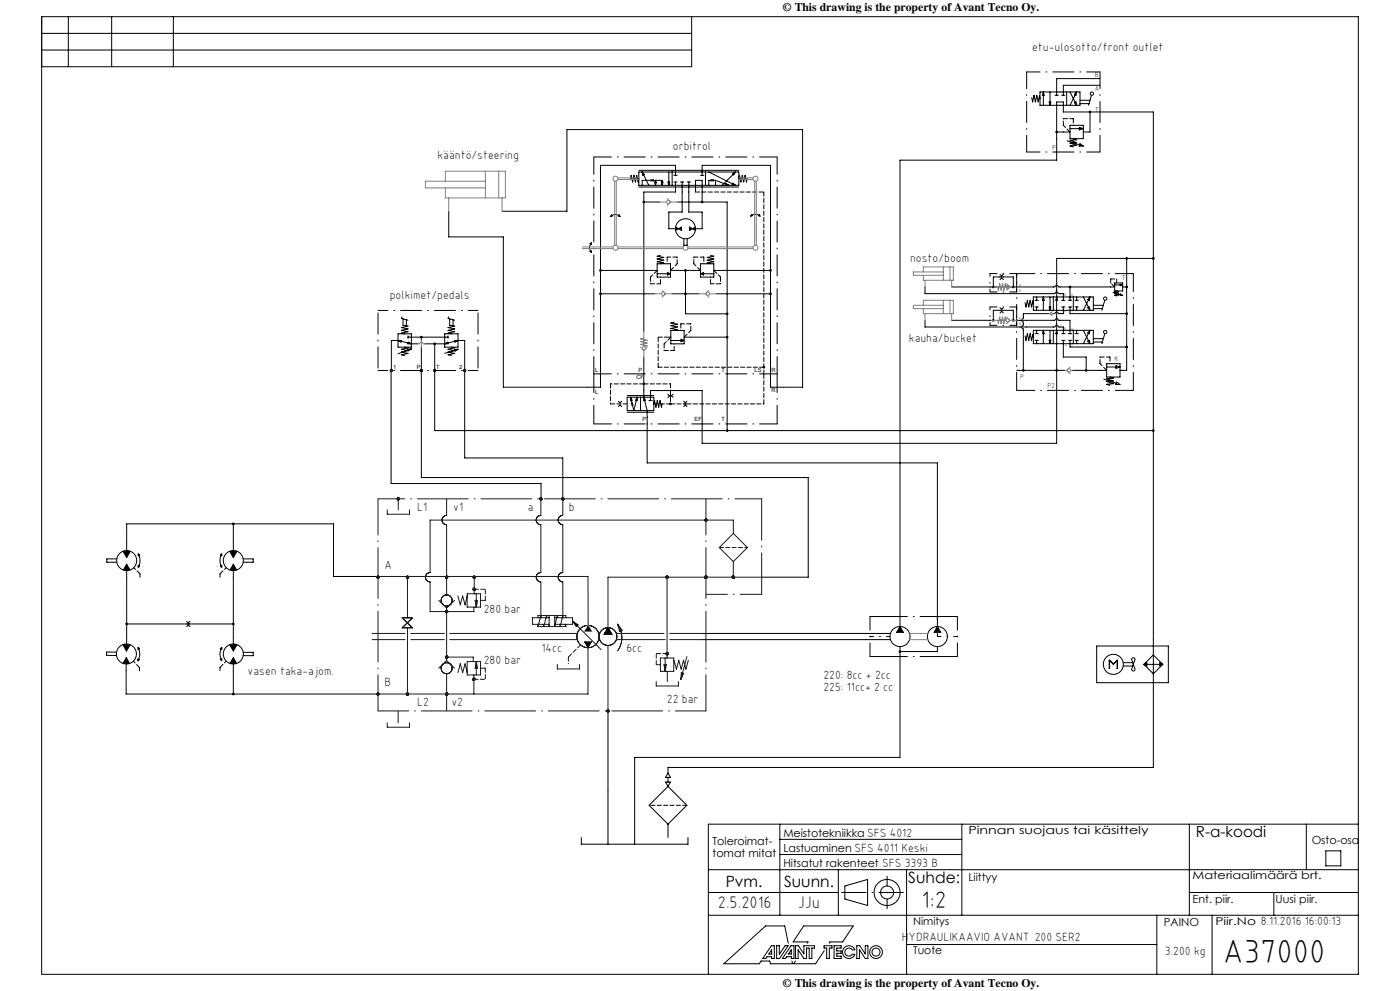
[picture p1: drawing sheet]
<svg xmlns="http://www.w3.org/2000/svg" width="420mm" height="297mm" viewBox="0 0 420 297" stroke-linecap="round" stroke-linejoin="round" font-family="sans-serif">
<g fill="none" stroke="#000" stroke-width=".3">
<path d="M12.5 10h195M12.5 15h195M12.5 5h395v287h-395zM20.5 5v15M33.5 5v15M52 5v15M207.5 5v15h-195M309.5 29.2l.3 1.4 .4-2 .4 2 .4-2 .5 2 .3-1.8 .2 .8M312 27.6h12v4h-12zM313 28.6v3M313 27.6l.3 1h-.6zM314.8 30.6h.4l-.2 1z"/>
<path d="M315 27.6v4M316.5 28.6h1M317 39.6h4M318.5 28.6h1M320 27.6v4M321 27.6l1.6 3.1M321 38.6h2.8M321 37.6h4v4h-4zM322.3 30.8l.5-.2 .2 1zM322.6 28.5l-1.6 3.1M323 27.6l-.2 1-.5-.3zM323.8 38.2l1.2 .4-1.2 .3z"/>
<path d="M324 31.1h2.7M324 30.1h3M327 33.6v6h-2M327.4 28.5l-.8 3.1M330 23.6h-13v5M330 25.6h-11v3M189.1 53.5l.3-1 .4 2 .4-2 .4 2 .4-2 .4 2 .2-1M191.6 51.5h30v4h-30zM191.6 56h30M191.6 51h30M192.6 55.5v-1.5h6v1.5M192.6 51.5l2 4"/>
<path d="M192.6 51.5l.7 .8-.4 .3zM195.1 53.8h1M195.1 54.3h1M196.4 54.5h.5l-.3 1zM196.6 54v1.5M198.4 54.5h.5l-.3 1zM200.4 54.5h.5l-.3 1zM200.6 51.5v4M201.6 51.5v4M202.1 54.5h1M202.1 52.5h1M202.6 52.5v-3h-22.5v66.5h-29.1v-45h-16.4v-7.7"/>
<path d="M202.6 54.5v3h-9.5v41.8M204.1 54.5h1M204.6 54.5v9h-4v5h2M206.1 54.5h1M206.6 54.5v9h4v5h-2M208.6 57.5v-3.5h2v6.5M210.1 52.5h1M210.6 52.5v-3h20.5v66.5h9.7v-77.2h-70.7v24.5h-19.5M211.6 51.5v4M212.6 51.5l8 4M213.1 53.8h1M213.1 54.3h1"/>
<path d="M214.6 54h-2v1.5M214.6 54v1.5M214.6 54l4 1.5M217.8 55l.8 .5-1-.1zM219.8 52.1l.8-.6-.5 .9zM219.9 54.9l.7 .6-1-.2zM220.6 51.5l-4 4M221.6 53.5l.3-1 .4 2 .4-2 .4 2 .4-2 .4 2 .2-1M320.1 42.2l3.8 1.2M322 41.6l1 .3-2 .2 2 .6-2 .2 2 .7-2 .1 1 .4M324 43.1l1 .7h-1.2zM177 75.4l.3-.3 .2 .5z"/>
<path d="M177 73l.5-.2-.2 .5zM177.5 72.8l-.6 1.3 .1 .8 .5 .7M183.2 64.9l1.3-.6 .8 .1 .7 .5M183.4 64.4l.3 .3-.5 .2zM185.8 64.4l.2 .5-.5-.2zM193.1 60.5h4.9M197.1 79h4v4h-4zM198.1 76.5l-1 .3 2 .3-2 .5 2 .4-2 .5 2 .3-1 .2M202.7 68l1.7 1v-1l-1.7 1M203.2 60.5h14.9v68.5M205.1 71.5v2h1v-2M208.6 68l-1.7 1v-1l1.7 1"/>
<path d="M210.1 79h4v4h-4zM213.1 76.5l1 .3-2 .3 2 .5-2 .4 2 .5-2 .3 1 .2M225.2 64.8l1.3-.6 .8 .1 .7 .5M225.5 64.3l.2 .3-.5 .2zM227.8 64.3l.2 .5-.4-.2zM338 77.4v33.6h-2M346 77.4h-29v11.6M120.6 95l-.2 .4 2 .6M120.9 95.6v1.9h1v-1.7M121.4 97.5l1 .3-2 .4 2 .4-2 .4 2 .4-2 .4 1 .2M134.6 95l-.2 .4 2 .6M134.9 95.6v1.9h1v-1.7"/>
<path d="M135.4 97.5l1 .3-2 .4 2 .4-2 .4 2 .4-2 .4 1 .2M180.1 81h17M180.1 88h16.3M197.1 82h3.1M200.2 81.7l.9 .3-.9 .4zM201.1 81h9M201.2 99h4v4h-4zM201.6 88h8M202.2 96.5l-1 .3 2 .3-2 .5 2 .4-2 .5 2 .3-1 .2M205.6 81v13h12.5M210.1 82l1-.3v.7zM211.1 82h3"/>
<path d="M214.1 81h17M214.9 88h16.2M277.5 96v2h39l.2-.4 .4-.1 .4 .5h1.5v2M277.5 86v2h39l.2-.4 .4-.1 .4 .5h1.5v2M285.5 86h31l.4-.5 .4 .1 .2 .4h16.9M285.5 96h11.8M298 86v-3h6v3M298 96v-3h6v3M300 82.2l.5 .5 .5-.5M300 83.8l.5-.5 .5 .5M300 92.2l.5 .5 .5-.5M300 93.8l.5-.5 .5 .5"/>
<path d="M305 96h11.5l.4-.5 .4 .1 .2 .4h3.5v4M307.5 90.7l.3 1.3 .4-2 .4 2 .4-2 .5 2 .3-1.8 .2 .8M310 89h18v4h-18zM310 99h18v4h-18zM310.5 90h1M310.5 92h1M311 89v1M311 92v1M311 99v1M313 90v3M313 99l.3 1h-.6zM313 89l.3 1h-.6z"/>
<path d="M314.7 94h-7.7v1.5l-.5 .4 .1 .4 .4 .2v1l-.5 .4 .1 .4 .4 .2v12.5M314.8 92h.4l-.2 1zM315 89v3M315 99v3M316 89v4M316 99v4M317 90v9M317 99l.2 1h-.4zM317 89l.2 1h-.4zM318.5 90h1M318.5 92h1M319 92v2h-1.5l-.4-.5-.4 .1-.2 .4h-.5"/>
<path d="M320.5 90h1M320.6 92h1M321 86v4M321 92v2h17M322 89v4M322 99v4M322.5 90h1M322.5 92h1M323 89v1M323 92v1M323 99v1M325 99l1.6 3.1"/>
<path d="M325 89l1.6 3.1M326.3 92.2l.5-.2 .2 1zM326.6 99.9l-1.6 3.1M326.6 89.9l-1.6 3.1M327 99l-.2 1-.5-.2zM327 89l-.2 1-.5-.2zM328 92.5h2.7M328 91.5h3M331.4 100l-.8 3M331.4 90l-.8 3M333.9 87.6l2.2 .7M334.4 85.4h1.7"/>
<path d="M334.4 84.8h2.4v2.4h-2.4zM335 87.2l.6 .2-1.2 .1 1.2 .4-1.2 .1 1.2 .4-1.2 .1 .6 .2M336.1 85.2l.7 .2-.7 .2zM336.2 88.1l.6 .4h-.7zM336.8 86h1.2M117.3 111v33.9h45v4.3M119.4 100h4v4h-4zM121.4 104l1 .3-2 .4 2 .4-2 .4 2 .4-2 .4 1 .2M122.4 104.7l1-.2-.8 .6zM122.4 101h12M122.4 100.7v.7M123.4 104.5l-4 1.5"/>
<path d="M125.4 103h-3l.1-.4 .9 .4-4-1 .9 .5 .1-.5h-3v9M126.4 101v1M126.4 104v39.1h116.1v29.9h-14M127.4 103h7l-.1-.4-.9 .4 4-1-.9 .5-.1-.5h3v35.2h29.4v12.3M130.4 103v26h215.6M133.4 100h4v4h-4zM134.4 100.7v.7M135.4 104l1 .3-2 .4 2 .4-2 .4 2 .4-2 .4 1 .2M136.4 104.7h1l-.9 .5zM137.4 104.7l-4 1.2M188.1 119h8v4h-8zM188.1 118.5h8"/>
<path d="M189.1 119l1 4 1-4M189.1 119l.5 1-.5 .1zM191.1 119v1.1l-.4-.1zM192.1 119v4M193.1 107v13.1l.5-.1-.5-1 1 4v15.7h87.1v49.1M199.2 101h2M200.3 118.1l.5 .5-.5 .5M201.1 118.1v1M201.2 102h3.1M201.9 118.1l-.5 .5 .5 .5M204.3 101.7l.9 .3-.9 .4zM205.2 101h12.9"/>
<path d="M305 111h14.5M307.5 100.7l.3 1.3 .4-2 .4 2 .4-2 .5 2 .3-1.8 .2 .8M310.5 100h1M310.5 102h1M311 102v1M313 100v3M314.8 102h.4l-.2 1zM317 100v32.9h-106.4v-15.9h-15.5v3M318.5 100h1M318.5 102h1M319 102v5h6.9v4M320.5 100h1"/>
<path d="M320.6 102h1M321 102v2h17M321.7 111h10.3M322.5 100h1M322.5 102h1M323 102v1M326.3 102.2l.5-.2 .2 1zM328 102.5h2.7M328 101.5h3M331.1 113.6l3.8 1.3M332 110h2.8M332 109h4v4h-4z"/>
<path d="M333 113l1 .3-2 .2 2 .7-2 .1 2 .7-2 .2 1 .3M334.8 109.6l1.2 .4-1.2 .4zM335 114.5l1 .7h-1.2zM185.5 120.2l.5 .5 .5-.5M185.5 121.8l.5-.5 .5 .5M188.1 123.5h8M189.3 120.7l.2 .9M189.8 120.5l.2 1M194.6 120h1M196.1 121l.3-1 .4 2 .4-2 .4 2 .4-2 .4 2 .2-1M205.1 120.2l.5 .5 .5-.5M205.1 121.8l.5-.5 .5 .5"/>
<path d="M205.1 121h1M70 157v8M35 167.5h-3v1h3M36.9 165.2l1.1 1.9 1.1-1.9M37 170.8l1-1.7 1 1.7M38 165v-8h62.1v15.8h13.3M38 171v22M41.5 166l.4 .4-.4 .2zM41.5 169.4l.4 .2-.4 .4zM41.7 166.5l.3 1.4-.3 1.6M66.1 166.4l.4-.4v.6zM66.1 169.6l.4-.2v.6z"/>
<path d="M66.3 166.5l-.3 1.4 .3 1.6M68.9 165.2l1.1 1.9 1.1-1.9M69 170.8l1-1.7 1 1.7M70 171v22M73 167.5h3v1h-3M35 195.5l-3-.1v1l3 .1M36.9 193.2l1 1.9 1.2-1.9M36.9 198.8l1-1.7 1 1.7M37.9 199l-.1 9h75.6M38 187h32M41.4 197.5l.4 .2-.4 .4zM41.4 194.1l.5 .3-.5 .2z"/>
<path d="M41.6 194.5l.3 1.7-.3 1.4M56 186.2l.5 .5 .5-.5M56 187.8l.5-.5 .5 .5M66.1 194.4l.4-.4v.6zM66.1 197.6l.4-.2v.6zM66.3 194.5l-.3 1.4 .3 1.6M68.9 193.2l1.1 1.9 1.1-1.9M69 198.8l1-1.7 1 1.7M70 199v9M73 195.5h3v1h-3M175.4 192.4h2l-1 1.7zM210.6 189.8h56.5"/>
<path d="M210.6 191.7h56.5M270 187.8v-139.8h47v-17.4h2v3h27v196.4h-145.6v1.7M270 193.8v33.2h-79.6v26M270 187.8l1 1.7h-2zM281.2 187.8l1 1.7h-2zM281.2 193.8v1.5h-11.2M329 193.6h21.5v11h-21.5zM332.8 197.9l1.2 1.1 1.3-1.1v2.5l-.2-2.4-1.1 1.1-1.1-1.1-.1 2.4zM337 198.6h2.8M337 199.6h2.8M339.7 197.2l-.2 .6 1 2.6a.5 .5 0 0 1-.5 .7 .5 .5 0 0 1-.5-.7l1-2.7-.3-.5zM343.2 199.1l2.8-2.8 2.8 2.8"/>
<path d="M343.2 199.1l2.8 2.8 2.8-2.8M343.2 199.1l.8-.5v1zM344 199.1h4M348 198.6l.8 .5-.8 .5zM182.4 213.1v39.9M199.6 234.4h1.5l-.7 1.3zM200.4 233v1.4M200.4 235.7l5.7 5.6-5.7 5.7M200.4 235.7l-5.7 5.6 5.7 5.7M200.4 231.7l.7 1.3h-1.5zM174.4 251v2h32v-2M200.4 247v4"/>
<path d="M233.9 247v27.3M233.9 256.1h54.7M233.9 251.5h54.7M288.6 247v27.3M356.8 247v27.3M391.9 247v13.7M397.7 255h4.5v4.5h-4.5zM407.5 247h-195v45M212.5 260.7h195M212.5 274.3h195M212.5 267.5h39M251.5 260.7v13.6"/>
<path d="M253.5 265.5l6.8-1.9v7.8l-6.8-2zM272 260.7v31.3M347.1 274.3v17.7M356.8 267.5h50.7M363.6 274.3v17.7M382.2 267.5v6.8M231.4 283.4h.9v3.9h-.8v-.6h-1.4l-.3 .6h-1zM231.5 284.7v1.2h-.9zM233 283.4h.8v2.6l1.7-2.6h.9l-2.5 3.9h-.9zM236.5 282.7l-1.1-5.2h-5.7l-12.6 11.3h10.7l.5-.8h2.6l.2 .8h6.7l-.2-.8M237.3 283.4h.9v3.9h-.8v-.6h-1.4l-.3 .6h-1zM237.4 284.7v1.2h-.9z"/>
<path d="M238.6 283.4h.9l1.7 2.5v-2.5h3.2v.7h-.8v3.2h-.8v-3.2h-.8v3.2h-.8l-1.8-2.6v2.6h-.8zM242.2 282.7l.2-.4h-4.5l3.2-4.8h14.9l-3.2 4.8h-3.8l-.2 .4M247.2 283.4h2.4v.7h-.8v3.2h-.8v-3.2h-.8zM247.3 284.9l-2.6 3.9h-6.6l.5-.8M250.2 283.4h2.1v.7h-1.3v.9h1.3v.7h-1.3v.9h1.3v.7h-2.1zM253.4 283.9a1.91 1.91 0 0 1 3.1 .8h-.8a1.21 1.21 0 0 0-1.8-.3 1.21 1.21 0 0 0 0 1.9 1.21 1.21 0 0 0 1.8-.3h.8a1.91 1.91 0 0 1-2.9 .9 1.91 1.91 0 0 1-.2-3zM257 283.4h.9l1.7 2.5v-2.5h.8v3.9h-.8l-1.8-2.6v2.6h-.8zM272 283.1h75.1"/>
<circle cx="317" cy="39.6" r=".25"/>
<circle cx="327" cy="33.6" r=".25"/>
<circle cx="327.6" cy="28.1" r=".5"/>
<circle cx="193.1" cy="60.5" r=".25"/>
<circle cx="205.6" cy="68.5" r="3"/>
<circle cx="210.6" cy="60.5" r=".25"/>
<circle cx="338" cy="77.4" r=".25"/>
<circle cx="346" cy="77.4" r=".25"/>
<circle cx="180.1" cy="81" r=".25"/>
<circle cx="180.1" cy="88" r=".25"/>
<circle cx="205.6" cy="81" r=".25"/>
<circle cx="205.6" cy="88" r=".25"/>
<circle cx="218.1" cy="94" r=".25"/>
<circle cx="231.1" cy="81" r=".25"/>
<circle cx="231.1" cy="88" r=".25"/>
<circle cx="298" cy="86" r=".25"/>
<circle cx="298" cy="96" r=".25"/>
<circle cx="304" cy="86" r=".25"/>
<circle cx="304" cy="96" r=".25"/>
<circle cx="321" cy="86" r=".25"/>
<circle cx="331.6" cy="99.5" r=".5"/>
<circle cx="331.6" cy="89.5" r=".5"/>
<circle cx="338" cy="86" r=".25"/>
<circle cx="338" cy="94" r=".25"/>
<circle cx="117.4" cy="111" r=".38"/>
<circle cx="126.4" cy="101" r=".25"/>
<circle cx="126.4" cy="111" r=".38"/>
<circle cx="130.4" cy="111" r=".38"/>
<circle cx="130.4" cy="103" r=".25"/>
<circle cx="139.4" cy="111" r=".38"/>
<circle cx="193.1" cy="115" r=".25"/>
<circle cx="218.1" cy="101" r=".25"/>
<circle cx="229.1" cy="110" r=".25"/>
<circle cx="307" cy="111" r=".25"/>
<circle cx="317" cy="111" r=".25"/>
<circle cx="325.9" cy="111" r=".25"/>
<circle cx="338" cy="104" r=".25"/>
<circle cx="201.1" cy="121" r=".25"/>
<circle cx="218.1" cy="129" r=".25"/>
<circle cx="346" cy="129" r=".25"/>
<circle cx="70" cy="157" r=".25"/>
<circle cx="38" cy="168" r="3"/>
<circle cx="70" cy="168" r="3"/>
<circle cx="37.9" cy="196" r="3"/>
<circle cx="38" cy="187" r=".25"/>
<circle cx="70" cy="196" r="3"/>
<circle cx="70" cy="187" r=".25"/>
<circle cx="270" cy="195.3" r=".25"/>
<circle cx="270" cy="190.8" r="3"/>
<circle cx="281.2" cy="190.8" r="3"/>
<circle cx="334" cy="199.1" r="3"/>
<circle cx="70" cy="208" r=".25"/>
<circle cx="266.1" cy="267.5" r="3.9"/>
<circle cx="266.1" cy="267.5" r="1.95"/>
<circle cx="262.8" cy="285.3" r="1.21"/>
<circle cx="262.8" cy="285.3" r="1.91"/>
</g>
<path d="M297 92h8M297 97.5h8M297 82h8M297 87.5h8" fill="none" stroke="#000" stroke-width=".3" stroke-dasharray="6.3 1.8 .3 1.8" stroke-dashoffset="4.3"/>
<path d="M297 92v5.5M297 82v5.5M305 92v5.5M305 82v5.5" fill="none" stroke="#000" stroke-width=".3" stroke-dasharray="6.3 1.8 .3 1.8" stroke-dashoffset="5.5"/>
<path d="M113.4 213.1h98.4" fill="none" stroke="#191924" stroke-width=".3" stroke-dasharray="15.2 1.8 .3 1.8" stroke-dashoffset="6.1"/>
<path d="M211.8 149.5v63.6M113.4 213.1v-63.6" fill="none" stroke="#191924" stroke-width=".3" stroke-dasharray="15.2 1.8 .3 1.8" stroke-dashoffset="4.4"/>
<path d="M113.4 149.5h115.1" fill="none" stroke="#191924" stroke-width=".3" stroke-dasharray="15.2 1.8 .3 1.8" stroke-dashoffset="7.2"/>
<path d="M228.5 178.1v-28.6" fill="none" stroke="#191924" stroke-width=".3" stroke-dasharray="15.2 1.8 .3 1.8" stroke-dashoffset="2.8"/>
<path d="M211.8 178.1h16.7" fill="none" stroke="#191924" stroke-width=".3" stroke-dasharray="15.2 1.8 .3 1.8" stroke-dashoffset="8.8"/>
<g fill="none" stroke="#191924" stroke-width=".3">
<path d="M116.2 152.8v1.3h6.6v-1.3M119.1 149.4v.2M119.1 149.6h.1M119.2 149.6l.3 .3M119.2 149.4h-.1M119.5 149.5v3.3M119.5 149.2l-.3 .2M119.5 149.2h.1M119.6 149.2h.1M119.6 149.8l-.1 .1M119.7 149.2v.1M119.7 149.3l.1 .3-.2 .2"/>
<path d="M134 149.5v5a1.4 1.4 0 0 0-1.3 .9 1.4 1.4 0 0 0 .5 1.6l.8 .3v21M161.9 149.4v.2M161.9 149.6h.1M162 149.4h-.1M162 149.6l.2 .3 .3-.2M162.1 149.2l-.1 .2M162.1 149.8h.1M162.2 149.2l.3 .1 .1 .4M162.2 149.2h-.1M162.3 149.5v5a1.39 1.39 0 0 0-1.4 1.4 1.39 1.39 0 0 0 1.4 1.4v14.3a1.4 1.4 0 0 0-1.4 1 1.4 1.4 0 0 0 .6 1.5l.8 .3v10.1M162.6 149.7h-.1M168.5 149.4v.2"/>
<path d="M168.5 149.6h.1M168.5 149.6l.5 .2M168.5 149.4h.1M168.8 149.5v5a1.39 1.39 0 0 0-1.3 1.4 1.39 1.39 0 0 0 1.3 1.4v14.3a1.36 1.36 0 0 0-1.3 1.6l.4 .9 .9 .3v10.1M169 149.2l-.5 .2M169 149.2h.1M169 149.2l.2 .3M169 149.8h.1M169.1 149.7l-.1 .1M169.1 149.7h.1M169.2 149.4h.1M169.2 149.5l-.1 .2"/>
<path d="M211.5 155.7l.2 .5M211.5 155.7h.1M211.7 155.5l-.2 .2M211.7 156.2h.1M211.8 155.5l.3 .2M211.8 155.5h-.1M211.9 156.2h-.1M212 156.1l-.1 .1M212.1 155.7v.1M212.1 155.8l-.1 .3M220 159.9v-4h-91v15.7a1.39 1.39 0 0 0-1.4 1.4 1.39 1.39 0 0 0 1.4 1.4v8.9h13.2v-1.3M220 159.9l4.2 4.2-4.2 4.2"/>
<path d="M220 159.9l-4.2 4.2 4.2 4.2M113.1 173.1h.1M113.1 172.8v.3M113.1 173.1l.3 .2M113.1 172.8h.1M113.4 172.8h63l.1 14.7M113.4 172.6l-.3 .2M113.4 173.3h.1M113.4 172.6l.1 .1M113.5 172.7h.1M113.6 172.7v.1M113.6 172.8l.1 .3-.2 .2"/>
<path d="M113.7 173.2h-.1M121.9 172.8l.1 .4M122 172.8h-.1M122 172.7v.1M122 173.2l.1 .1M122.1 172.7h-.1M122.1 173.3h.1M122.2 172.6h.1M122.2 172.6l-.1 .1M122.2 173v12.2M122.3 172.6l.2 .1M122.3 173.3h-.1"/>
<path d="M122.5 172.7v.1M122.5 172.8l.1 .3-.3 .2M131.6 179.9l2.4 2.4M133.7 172.8l.1 .4M133.7 172.8h.1M133.8 172.7l-.1 .1M133.8 173.2v.1M133.8 172.7h.1M133.8 173.3h.1M133.9 172.7h-.1M133.9 173.3h.1M134 172.6l.2 .1"/>
<path d="M134 172.6l-.1 .1M134.2 172.7l.1 .1M134.3 172.8v.4l-.3 .1M136.4 179.9l-2.4 2.4M137.4 178.6l.7 2.7 .7-2.7 .7 2.7 .7-2.7M140.2 178h4v4h-4zM141.9 176.6l.2 .3h.4M141.9 176.5v.1M142 173.2l.1 .1M142.1 173.3h.2M142.3 172.6l-.3 .2v.4M142.3 172.6h.1"/>
<path d="M142.3 173v4.9M142.3 172.6l.2 .1M142.3 173.3h.1M142.5 172.7v.1M142.5 172.8l.1 .1M142.5 176.8v.1M142.5 180h.8l-.4 2zM142.6 176.4v.1M142.6 176.4l-.4-.1-.3 .2M142.6 176.8h-.1M142.6 176.5v.2M142.6 176.7v.1"/>
<path d="M142.6 172.9v.1M142.6 173l-.3 .3M142.9 178v4M199.8 173.1h.1M199.8 173.1l.5 .2M200 172.7l-.2 .4M200 172.7l.4 .1v.4M200 172.7h.1M200.1 173v24.2M200.3 173.3h.1M200.4 173.2l-.1 .1M200.4 173.2h.1"/>
<path d="M211.4 173.1h.1M211.5 172.7l-.1 .4M211.6 172.6h.3a.39 .39 0 0 1 .2 .6 .39 .39 0 0 1-.7-.1M211.6 172.6l-.1 .1M219.6 173.1h.1M219.7 173.1v.1M219.7 172.8l-.1 .3M219.7 172.8h.1M219.7 173.2l.1 .1M219.8 173.3h.4M219.8 172.7l-.1 .1M219.8 172.6h.4"/>
<path d="M219.8 172.6v.1M220 168.3v4.7M220.2 172.6v.1M220.2 172.7l.2 .4M220.3 173.2l-.1 .1M220.4 173.1l-.1 .1M220.4 173.1h.1M228.5 173h-46.1v15.1M111.6 191.7h9.9M111.6 189.8h9.9M120.7 185.2h3l-3 2.9h3zM122.2 186.6l1.5 1.5"/>
<path d="M122.2 188.1v19.9M123.2 191.7h10.1M123.2 189.8h10.1M133.7 183.2v.2M133.7 196.9v.2M133.7 183.2h.1M133.7 196.8v.1M133.7 183.4v.1M133.7 197.1h.1M133.7 183.5l.2 .1M133.7 197.1l.1 .1M133.8 183l-.1 .2"/>
<path d="M133.8 197.2h.1M133.8 183h.1M133.9 182.9l-.1 .1M133.9 183.6h.1M134 182.9l.3 .4M134 182.9h-.1M134 182.3v15.7M134 198l2.4 2.3M134 196.9h8v1.4M134 198l-2.4 2.3M134.2 183.5l-.2 .1M134.2 197.2h-.4"/>
<path d="M134.3 183.5h-.1M134.3 197.2h-.1M134.3 196.8h.1M134.3 196.8l-.4-.2-.2 .2M134.3 197.1v.1M134.3 196.8v.3M134.3 183.4v.1M134.3 197.1h.1M134.3 183.3v.1M134.9 191.7h38.3M134.9 189.8h38.3M140.2 198.3h4v4h-4z"/>
<path d="M142.9 198.3l.4 2h-.8zM142.9 198.3v4M161.4 185.1v-.6h8.3v.6M161.4 187.8h8.3M161.4 187.1v.7M162.3 184.5l.1 .6M162.3 184.5l-.9 3.3M164.1 185.1l-.2-.6-.7 3.3-.2-.7M164.7 185.1h-5v2h5M164.7 184.5v3.3l-.1-.7M166.4 184.5v3.3l.8-3.3 .2 .6M166.4 185.1h5.4v2h-5.4"/>
<path d="M167.2 199.1v1.4h6.7v-1.4M168.8 184.5l.2 .6M168.8 184.5l-.7 3.3-.2-.7M169.6 187.1l.1 .7M169.7 187.1v.7M171.8 186.1l1.6 1.2-.5 .5zM171.8 186.1l8.5 8.6M176.4 194.1v13.9h-63M182.4 193.4v19.7M182.4 188.1l1.2 2h-2.4zM184.9 191.7h14.6M184.9 189.8h14.3"/>
<path d="M185.3 187.1a6.8 6.8 0 0 1 0 8M185.3 187.1l1.4 1.8-.8 .4zM198.1 197.2h4v4h-4zM199.2 199.2h.7l-.4 2zM199.5 197.2v4M199.8 195.9h.1M199.8 195.9l.1 .2M199.9 195.7l-.1 .2M199.9 196.1h.1M199.9 195.6v.1M199.9 196.1l.1 .1M200 196.2h.1"/>
<path d="M200.3 195.6h.1M200.3 195.6h-.4M200.3 195.6l.1 .5-.4 .1M200.9 191.7h9.7M200.9 189.8h9.7M202.2 197.9l.7 2.7 .7-2.7 .7 2.7 .8-2.7 .7 2.7 .7-2.7M206.1 196.8l-1.9 6.8M113.1 208.1h.1M113.1 207.9v.2M113.1 208.1l.3 .2M113.1 207.8v.1M113.3 208.3h.1"/>
<path d="M113.3 207.7h.1M113.4 207.7l-.3 .1M113.4 208.3h.1M113.4 207.7h.1M113.5 207.7h.1M113.6 207.7v.1M113.6 207.8l.1 .3-.2 .2M113.7 208.2h-.1M116.2 216.6v1.3h6.6v-1.3M119.4 213.1v3.5M121.9 207.9l.1 .4M122 207.8l-.1 .1"/>
<path d="M122 207.8h.1M122 208.3h.1M122.1 207.7l-.1 .1M122.1 208.3l.1 .1M122.1 208.3h.1M122.2 207.7h-.1M122.2 207.7h.1M122.3 207.7h.2M122.3 208.3l-.1 .1M122.5 207.7v.1M122.5 207.8l.1 .3-.3 .2M133.7 207.9l.1 .4"/>
<path d="M133.7 207.8v.1M133.8 208.3h.1M133.8 208.3l.2 .1M133.9 208.3h.1M133.9 207.7h.1M134 207.7h.2M134 207.7l-.3 .1M134 201.9v11.2M134.2 207.7l.1 .1M134.3 207.8v.4l-.3 .2M137.4 201.6l.7-2.7 .7 2.7 .7-2.7 .7 2.7M141.8 203.7h.1"/>
<path d="M141.8 203.7l.2 .2M142 203.9h.1M142.1 203.3h-.1M142.2 202.3v5.7M142.5 203.7l-.4 .2M142.5 203.7l-.4-.4-.3 .4M142.5 203.7h.1M182.1 213v.1M182.1 213.1a.34 .34 0 0 0 .2 .3 .34 .34 0 0 0 .4-.1M182.1 213.2h.1M182.2 213.3h.1M182.7 212.9v.1"/>
<path d="M182.7 212.9l-.4-.2-.2 .3M182.7 213v.2M182.7 213.2v.1M196.9 204.3v1.3h6.6v-1.3M200.2 201.2v3.1M204.4 201.6l.7 .2-.9 1.8z"/>
<circle cx="134" cy="179.9" r="1.66"/>
<circle cx="176.4" cy="190.8" r="3.3"/>
<circle cx="182.4" cy="190.8" r="2.67"/>
<circle cx="134" cy="200.3" r="1.66"/>
</g>
<path d="M142.3 176.6h3.3M145.6 179.9v-3.3M145.6 179.9h-1.4M215.8 164.1h8.4M170.5 196.9v2M174.2 193.3l-3.7 3.6M196.9 199.2v-3.3M196.9 199.2h1.3M200.1 195.9h-3.2M142.2 203.6h3.4M145.6 200.3v3.3M145.6 200.3h-1.4" fill="none" stroke="#191924" stroke-width=".3" stroke-dasharray="1.3 .6"/>
<g fill="none" stroke="#808080" stroke-width=".3">
<path d="M133.6 54.3v-3h18v8h-18v-3M134.6 59.3v4M145.6 51.3v8M145.6 54.3h-18v2h18M149.6 51.3v8M150.6 59.3v4M184.4 54.3v19.2M184.9 54.3v19.2M185.4 53.3h6.2M185.4 53.8h6.2M200.2 59.5l1 1M221.6 53.3h4.3"/>
<path d="M221.6 53.8h4.3M226.4 54.3v19.2M226.9 54.3v19.2M174.7 74h9.2M174.7 74.5h9.2M185.4 74h19.5M185.4 74.5h19.5M198 60.5h2M201.2 60.5l-1 1M201.2 60.5h2M206.4 74h19.5M206.4 74.5h19.5"/>
<path d="M193.1 99.3v4.5l1-.2-2-.4 2-.4-2-.4 2-.4-2-.4 1-.3M196.4 88h2M198.6 87l1 1M199.6 88h2M199.6 88l-1 1M209.6 88h2M211.6 88l1 1M212.6 87l-1 1M212.9 88h2M277 81.5v-1.5h9v4h-9v-1.5M277 91.5v-1.5h9v4h-9v-1.5M277.5 84v2"/>
<path d="M277.5 94v2M283 80v4M283 90v4M283 81.5h-9v1h9M283 91.5h-9v1h9M285 80v4M285 90v4M285.5 84v2M285.5 94v2M297.3 86h4.5l-.2-1-.4 2-.4-2-.5 2-.4-2-.4 2-.2-1M297.3 96h4.5l-.2-1-.4 2-.4-2-.5 2-.4-2-.4 2-.2-1M302 85l1 1"/>
<path d="M302 95l1 1M303 86l-1 1M303 86h2M303 96l-1 1M303 96h2M314.7 94h.3M315 94l.6 .6M315.6 93.4l-.6 .6M315.7 94h.3M125.4 103h.5l.5-.5 .3 .2 .2 .3h.5M126.4 102v2M192.1 104l1 1"/>
<path d="M193.1 105v2M194.1 104l-1 1M319.5 111h.5M320 111l1 1M321 110l-1 1M321.2 111h.5M176.5 187.5l1 1.7h-2zM272.9 189.8h5.5M272.9 191.7h5.5"/>
<circle cx="184.6" cy="53.5" r=".75"/>
<circle cx="226.6" cy="53.5" r=".75"/>
<circle cx="184.6" cy="74.3" r=".75"/>
<circle cx="200.5" cy="60.5" r=".5"/>
<circle cx="205.6" cy="74.3" r=".75"/>
<circle cx="226.6" cy="74.3" r=".75"/>
<circle cx="198.9" cy="88" r=".5"/>
<circle cx="212.4" cy="88" r=".5"/>
<circle cx="302.3" cy="86" r=".5"/>
<circle cx="302.3" cy="96" r=".5"/>
<circle cx="315.4" cy="94" r=".3"/>
<circle cx="193.1" cy="104.3" r=".5"/>
<circle cx="320.7" cy="111" r=".5"/>
</g>
<g fill="#000">
<path d="M323 27.6l-.7 .7 .5 .3zM314.8 30.6h.4l-.2 1zM313 27.6l-.3 1h.6zM322.3 30.8l.5-.2 .2 1zM316.8 39.6a.25 .25 0 0 0 .4 0 .25 .25 0 0 0-.4 0zM326.8 33.6a.25 .25 0 0 0 .5 0 .25 .25 0 0 0-.5 0zM323.8 38.2v.7l1.2-.3zM324 43.1l-.2 .7h1.2z" fill-rule="evenodd"/>
<path d="M313 99l-.3 1h.6zM314.8 102h.4l-.2 1zM317 99l-.2 1h.4zM313 89l-.3 1h.6zM314.8 92h.4l-.2 1zM317 89l-.2 1h.4zM337.7 94a.3 .3 0 0 0 .6 0 .3 .3 0 0 0-.6 0zM337.8 86a.25 .25 0 0 0 .5 0 .25 .25 0 0 0-.5 0zM336.1 85.2v.4l.7-.2zM336.2 88.1l-.1 .4h.7zM316.7 111a.25 .25 0 0 0 .5 0 .25 .25 0 0 0-.5 0zM337.7 104a.3 .3 0 0 0 .6 0 .3 .3 0 0 0-.6 0zM306.7 111a.3 .3 0 0 0 .6 0 .3 .3 0 0 0-.6 0zM325.6 111a.25 .25 0 0 0 .5 0 .25 .25 0 0 0-.5 0zM320.8 86a.25 .25 0 0 0 .5 0 .25 .25 0 0 0-.5 0z" fill-rule="evenodd"/>
<path d="M119.4 102l.9 .5 .1-.2zM119.4 102l1 .3v-.3zM122.4 102.8v.2h1zM122.5 102.6l-.1 .2 1 .2zM133.4 103h1v-.2zM133.4 103l1-.2-.1-.2zM136.4 102.3l.1 .2 .9-.5zM136.4 102v.3l1-.3zM122.5 104.9l.1 .2 .8-.6zM122.4 104.7l.1 .2 .9-.4zM136.5 105v.2l.9-.5zM136.4 104.7l.1 .3 .9-.3zM126.2 101a.25 .25 0 0 0 .5 0 .25 .25 0 0 0-.5 0zM130.2 103a.25 .25 0 0 0 .5 0 .25 .25 0 0 0-.5 0z" fill-rule="evenodd"/>
<path d="M228.9 110a.25 .25 0 0 0 .5 0 .25 .25 0 0 0-.5 0zM210.4 60.5a.25 .25 0 0 0 .5 0 .25 .25 0 0 0-.5 0zM230.9 81a.25 .25 0 0 0 .5 0 .25 .25 0 0 0-.5 0zM230.9 88a.25 .25 0 0 0 .5 0 .25 .25 0 0 0-.5 0zM217.9 94a.25 .25 0 0 0 .5 0 .25 .25 0 0 0-.5 0zM217.9 101a.25 .25 0 0 0 .5 0 .25 .25 0 0 0-.5 0zM177.2 75.3l.3 .3-.2-.5zM177 75.4l.5 .2-.3-.3zM177.5 72.8l-.3 .4 .1 .1zM177 73l.2 .2 .3-.4zM205.4 88a.25 .25 0 0 0 .5 0 .25 .25 0 0 0-.5 0zM189.1 119v1.1l.3-.1zM189.1 119l.3 1h.2zM191.1 119l-.4 1h.2zM191.1 119l-.2 1 .2 .1zM193.1 119v1.1l.3-.1zM193.1 119l.3 1h.2zM192.9 115a.25 .25 0 0 0 .5 0 .25 .25 0 0 0-.5 0zM205.4 81a.25 .25 0 0 0 .5 0 .25 .25 0 0 0-.5 0zM192.9 60.5a.25 .25 0 0 0 .5 0 .25 .25 0 0 0-.5 0zM179.9 88a.25 .25 0 0 0 .5 0 .25 .25 0 0 0-.5 0zM207.7 68.5l.9 .5v-1zM206.9 68v1l.8-.5zM203.6 68.5l.8 .5v-1zM202.7 68v1l.9-.5zM192.6 51.5l.3 1.1 .2-.2zM192.6 51.5l.5 .9 .2-.1zM196.4 54.5l.2 1v-1zM196.6 54.5v1l.3-1zM198.4 54.5l.2 1v-1zM198.6 54.5v1l.3-1zM200.4 54.5l.2 1v-1zM200.6 54.5v1l.3-1zM217.7 55.2l-.1 .2 1 .1zM217.8 55l-.1 .2 .9 .3zM219.8 55.1l-.2 .2 1 .2zM219.9 54.9l-.1 .2 .8 .4zM219.8 52.1l.1 .2 .7-.8zM220.6 51.5l-.7 .8 .2 .1zM179.9 81a.25 .25 0 0 0 .5 0 .25 .25 0 0 0-.5 0zM200.9 121a.25 .25 0 0 0 .5 0 .25 .25 0 0 0-.5 0zM183.2 64.8l.5-.1-.2-.1zM183.4 64.4l-.2 .5 .3-.3zM185.6 64.6l-.1 .1 .5 .2zM185.8 64.4l-.2 .2 .4 .3zM225.2 64.8l.5-.2-.1-.1zM225.5 64.3l-.3 .5 .4-.3zM227.7 64.5l-.1 .1 .4 .2zM227.8 64.3l-.1 .2 .3 .3z" fill-rule="evenodd"/>
<path d="M68.9 165.2l1.1 1.9 1.1-1.9-1.1-.2zM70 169.1l-1 1.7 1 .2 1-.2zM66.1 166.4l.4 .2v-.6zM66.1 169.6l.4 .4v-.6zM68.9 193.2l1.1 1.9 1.1-1.9-1.1-.2zM70 197.1l-1 1.7 1 .2 1-.2zM66.1 194.4l.4 .2v-.6zM66.1 197.6l.4 .4v-.6zM297.8 86a.25 .25 0 0 0 .4 0 .25 .25 0 0 0-.4 0zM303.8 86a.25 .25 0 0 0 .5 0 .25 .25 0 0 0-.5 0z" fill-rule="evenodd"/>
<path d="M37.9 197.1l1 1.7-1 .2-1-.2zM36.9 193.2l1-.2 1.2 .2-1.2 1.9zM41.4 194.1l.5 .3-.5 .2zM41.4 197.5l.4 .2-.4 .4zM332.8 197.9l1.2 1.1 1.3-1.1v2.5l-.2-2.4-1.1 1.1-1.1-1.1-.1 2.4zM38 169.1l1 1.7-1 .2-1-.2zM36.9 165.2l1.1-.2 1.1 .2-1.1 1.9zM41.5 166l.4 .4-.4 .2zM41.5 169.4l.4 .2-.4 .4z" fill-rule="evenodd"/>
<path d="M69.7 187a.3 .3 0 0 0 .6 0 .3 .3 0 0 0-.6 0zM217.9 129a.25 .25 0 0 0 .5 0 .25 .25 0 0 0-.5 0zM337.7 77.4a.3 .3 0 0 0 .6 0 .3 .3 0 0 0-.6 0zM345.8 77.4a.25 .25 0 0 0 .5 0 .25 .25 0 0 0-.5 0zM345.8 129a.25 .25 0 0 0 .5 0 .25 .25 0 0 0-.5 0zM37.7 187a.25 .25 0 0 0 .5 0 .25 .25 0 0 0-.5 0zM69.8 208a.25 .25 0 0 0 .5 0 .25 .25 0 0 0-.5 0zM69.8 157a.25 .25 0 0 0 .5 0 .25 .25 0 0 0-.5 0z" fill-rule="evenodd"/>
<path d="M281.2 187.8l-1 1.7h2zM270 187.8l-1 1.7h2zM269.7 195.3a.25 .25 0 0 0 .5 0 .25 .25 0 0 0-.5 0zM176.5 187.5l-1 1.7h2zM182.4 188.1l1.2 2h-2.4zM171.8 186.1l1.1 1.7 .5-.5zM175.4 192.4l1 1.7 1-1.7z" fill-rule="evenodd"/>
<path d="M343.2 199.1l.8 .5v-1zM348 198.6v1l.8-.5zM200.2 81.7v.7l.9-.4zM210.1 82l1 .4v-.7zM204.3 101.7v.7l.9-.4z" fill-rule="evenodd"/>
</g>
<path d="M113.4 93h30M113.4 111h30" fill="none" stroke="#000" stroke-width=".3" stroke-dasharray="6.3 1.8 .3 1.8" stroke-dashoffset="3.4"/>
<path d="M113.4 93v18M143.4 93v18" fill="none" stroke="#000" stroke-width=".3" stroke-dasharray="6.3 1.8 .3 1.8" stroke-dashoffset="-.7"/>
<path d="M178.1 112v15M233.1 127v-15" fill="none" stroke="#000" stroke-width=".3" stroke-dasharray="6.3 1.8 .3 1.8" stroke-dashoffset=".8"/>
<path d="M178.1 47h55M178.1 112h55M178.1 127h55" fill="none" stroke="#000" stroke-width=".3" stroke-dasharray="6.3 1.8 .3 1.8" stroke-dashoffset="1.1"/>
<path d="M178.1 47v65M233.1 47v65" fill="none" stroke="#000" stroke-width=".3" stroke-dasharray="6.3 1.8 .3 1.8" stroke-dashoffset="1.2"/>
<g fill="none" stroke="#000" stroke-width=".3" stroke-dasharray="1.3 .6">
<path d="M319 37.6v-2M319 35.6h3M321 39.6l-2-2M322 35.6v2M208.6 57.5h20.5M229.1 57.5v54.5M200.1 77v2M203.1 79v-2M203.1 77h-3M208.1 79v-2M208.1 77h3M211.1 77v2"/>
<path d="M195.1 83v2M195.1 85h3M197.1 81l-2 2M198.1 85v-2M201.1 81l2-2M204.2 97v2M207.2 99v-2M207.2 97h-3M210.1 81l-2-2M213.1 85v-2M214.1 81l2 2M216.1 83v2"/>
<path d="M216.1 85h-3M333.2 84.8v-1.2M333.2 83.6h1.8M334.4 86l-1.2-1.2M335 83.6v1.2M183.1 115v6M193.1 115h-10M193.1 115h8M197.5 110v-9M197.5 101h1.7M199.2 103v2M199.2 105h3"/>
<path d="M201.1 118.1v-3.1M201.1 119.1v1.9M201.2 101l-2 2M202.2 105v-2M205.2 101l2-2M229.1 110h-31.6M330 109v-2M330 107h3M332 111l-2-2M333 107v2M183.1 121h5M196.1 121h5"/>
<path d="M201.1 121h4M206.1 121h23M229.1 121v-9M42 173v-1M42 172l-1.9-1.9M66 172l1.9-1.9M66 173v-1M66 200l1.9-1.9M41.8 201.1l.1-1M41.9 200.1l-1.9-1.9M66 201v-1M206.1 241.3h-11.4"/>
</g>
<path d="M261 184.8h26.2M261 196.8h26.2" fill="none" stroke="#000" stroke-width=".3" stroke-dasharray="15.2 1.8 .3 1.8" stroke-dashoffset="4"/>
<path d="M261 184.8v12M287.2 184.8v12" fill="none" stroke="#000" stroke-width=".3" stroke-dasharray="15.2 1.8 .3 1.8" stroke-dashoffset="11.1"/>
<path d="M267 190.8h-6M281.2 190.8v-6M281.2 190.8h6" fill="none" stroke="#000" stroke-width=".3" stroke-dasharray="15.2 1.8 .3 1.8" stroke-dashoffset="14.1"/>
<path d="M308 21.6v24M330 45.6v-24" fill="none" stroke="#000" stroke-width=".3" stroke-dasharray="6.3 1.8 .3 1.8" stroke-dashoffset="1.3"/>
<path d="M330 21.6h-22M308 45.6h22" fill="none" stroke="#000" stroke-width=".3" stroke-dasharray="6.3 1.8 .3 1.8" stroke-dashoffset="2.3"/>
<path d="M305 82h35M305 82v35M340 82v35M305 117h35" fill="none" stroke="#000" stroke-width=".3" stroke-dasharray="6.3 1.8 .3 1.8" stroke-dashoffset=".9"/>
<path d="M252.5 267.5h18.5" fill="none" stroke="#000" stroke-width=".3" stroke-dasharray="15.2 1.8 .3 1.8" stroke-dashoffset="7.9"/>
<path d="M266.1 262.6v9.8" fill="none" stroke="#000" stroke-width=".3" stroke-dasharray="15.2 1.8 .3 1.8" stroke-dashoffset="12.3"/>
<text font-size="10" x="366.9" y="288.7">A37000</text>
<text font-size="7.1" x="276.4" y="272">1:2</text>
<g font-size="5">
<text x="215.4" y="272.2">2.5.2016</text>
<text x="239.4" y="272.3">JJu</text>
</g>
<g font-size="4.7">
<text x="217.7" y="265.9">Pvm.</text>
<text x="235.2" y="265.9">Suunn.</text>
<text x="272.5" y="264.6">Suhde:</text>
</g>
<text font-size="4.5" x="358.7" y="250.9">R-a-koodi</text>
<g font-size="3.6">
<text x="309.6" y="15.2">etu-ulosotto/front outlet</text>
<text x="131.2" y="47.7">kääntö/steering</text>
<text x="201.9" y="45">orbitrol</text>
<text x="273" y="78.5">nosto/boom</text>
<text x="116.9" y="89.6">polkimet/pedals</text>
<text x="272.7" y="102.6">kauha/bucket</text>
<text x="125.2" y="153.3">L1</text>
<text x="136" y="153.3">v1</text>
<text x="158.3" y="153.3">a</text>
<text x="170.6" y="153.3">b</text>
<text x="115.4" y="170.7">A</text>
<text x="145.1" y="183.6">280 bar</text>
<text x="162.4" y="195.4">14cc</text>
<text x="187.9" y="195.4">6cc</text>
<text x="74.3" y="202.4">vasen taka-ajom.</text>
<text x="145.1" y="199">280 bar</text>
<text x="247" y="203.6">220: 8cc + 2cc</text>
<text x="115.4" y="205.6">B</text>
<text x="247" y="207.1">225: 11cc+ 2 cc</text>
<text x="125.2" y="211.5">L2</text>
<text x="135.5" y="211.5">v2</text>
<text x="200.1" y="210.6">22 bar</text>
<text x="270.6" y="282">HYDRAULIKAAVIO AVANT 200 SER2</text>
<text x="349.5" y="286.1">3.200 kg</text>
</g>
<g font-size="3.5">
<text x="234.9" y="3.3">© This drawing is the property of Avant Tecno Oy.</text>
<text x="234.9" y="295.9">© This drawing is the property of Avant Tecno Oy.</text>
</g>
<g font-size="3.3">
<text x="235" y="250.8">Meistotekniikka SFS 4012</text>
<text x="290.5" y="250">Pinnan suojaus tai käsittely</text>
<text x="213.8" y="253.2">Toleroimat-</text>
<text x="213.8" y="256.7">tomat mitat</text>
<text x="235" y="255.3">Lastuaminen SFS 4011 Keski</text>
<text x="393.5" y="253">Osto-osa</text>
<text x="235" y="259.8">Hitsatut rakenteet SFS 3393 B</text>
<text x="290.5" y="263.9">Liittyy</text>
<text x="357.8" y="263.6">Materiaalimäärä brt.</text>
<text x="357.8" y="270.7">Ent. piir.</text>
<text x="382.7" y="270.8">Uusi piir.</text>
<text x="273.9" y="277.2">Nimitys</text>
<text x="349.2" y="277.6">PAINO</text>
<text x="364.6" y="277.2">Piir.No 8.11.2016 16:00:13</text>
<text x="273.9" y="286">Tuote</text>
</g>
<g font-size="2.1">
<text x="328.4" y="23.2">B</text>
<text x="328.4" y="27.3">A</text>
<text x="328.4" y="33.5">T</text>
<text x="315.6" y="44.9">P</text>
<text x="336.5" y="83.9">T</text>
<text x="306.1" y="113.6">P</text>
<text x="334.4" y="108.3">K</text>
<text x="314.3" y="116.2">P2</text>
</g>
<g font-size="1.7" fill="#010000">
<text x="118" y="110.7">1</text>
<text x="125.1" y="110.7">P</text>
<text x="130.9" y="110.7">T</text>
<text x="137.7" y="110.7">2</text>
</g>
<g font-size="1.7">
<text x="178.5" y="111.5">L</text>
<text x="191" y="113.6">CF</text>
<text x="191.5" y="111.5">P</text>
<text x="216.4" y="111.5">T</text>
<text x="226.4" y="111.5">LS</text>
<text x="231.4" y="111.5">R</text>
<text x="178.5" y="118.1">L</text>
<text x="231.4" y="117.4">R</text>
<text x="192.7" y="126.1">P</text>
<text x="208.4" y="126.1">EF</text>
<text x="216.4" y="126.1">T</text>
</g>
<g font-size="1.1">
<text x="305.7" y="85.6">A</text>
<text x="305.7" y="87.6">B</text>
<text x="319.3" y="88.7">B</text>
<text x="321.3" y="88.7">A</text>
<text x="305.7" y="95.6">A</text>
<text x="319.3" y="93.9">P</text>
<text x="321.4" y="93.9">T</text>
<text x="305.7" y="97.5">B</text>
<text x="319.3" y="98.8">B</text>
<text x="321.4" y="98.8">A</text>
<text x="319.5" y="103.9">P</text>
<text x="321.4" y="103.9">T</text>
</g>
</svg>
